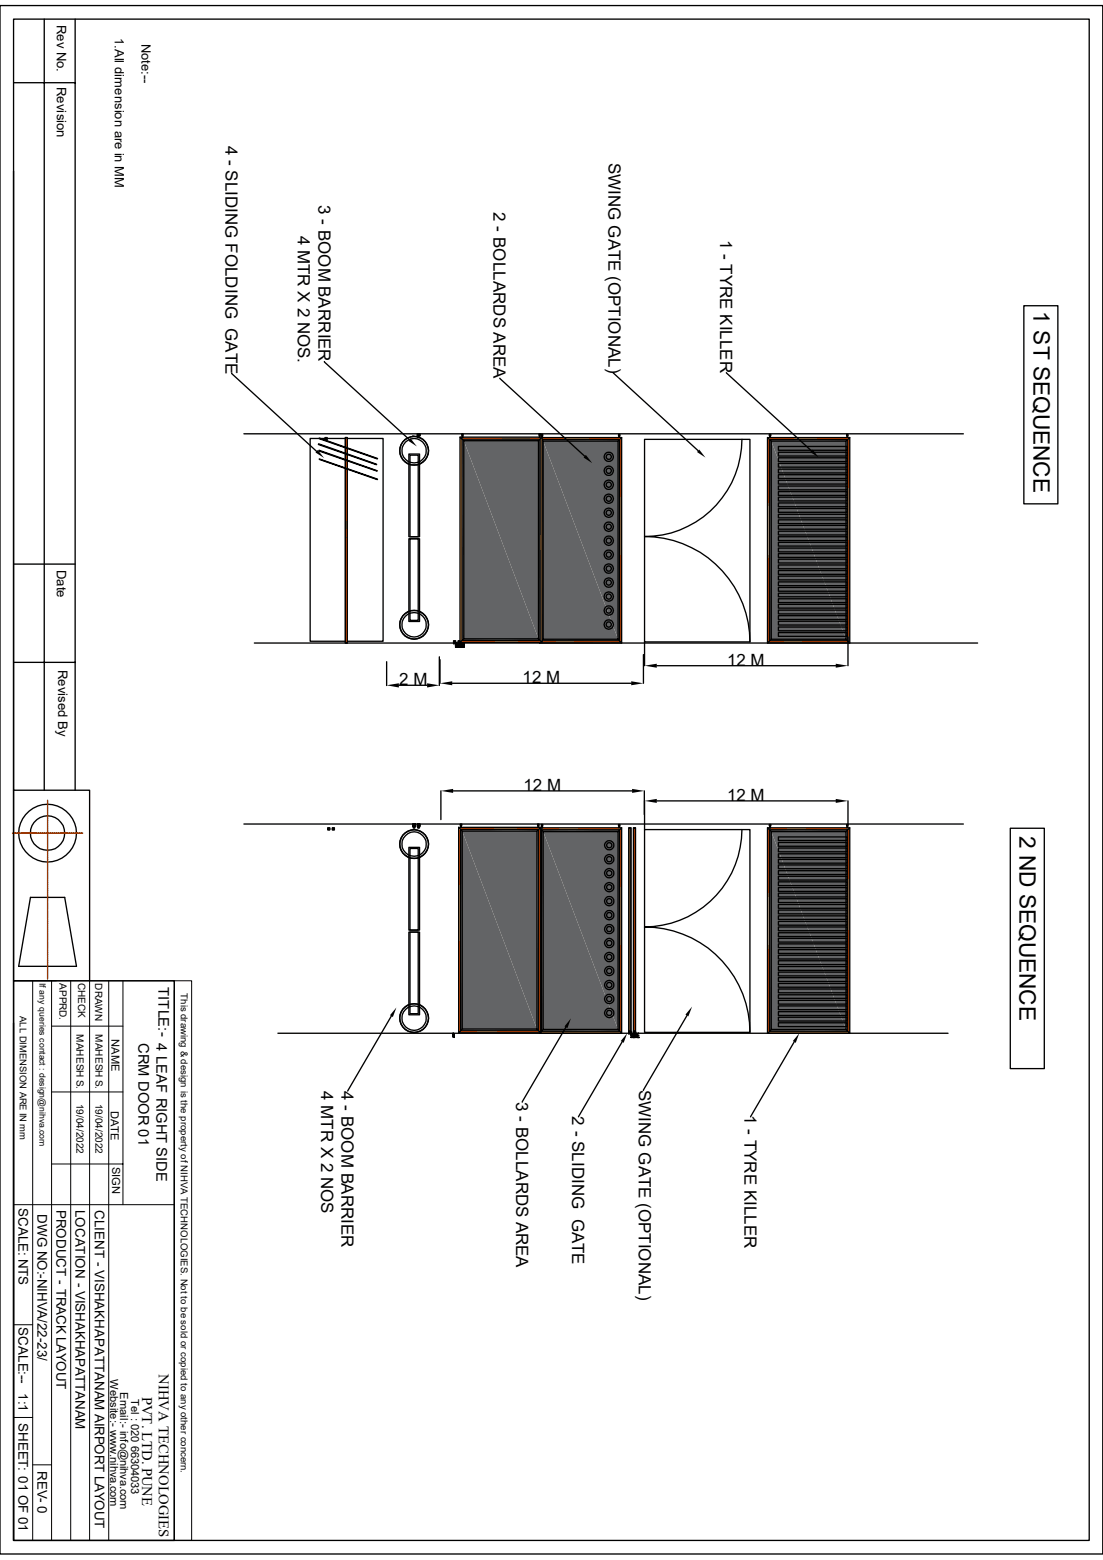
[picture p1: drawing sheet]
<svg xmlns="http://www.w3.org/2000/svg" width="210mm" height="297mm" viewBox="0 0 210 297" stroke-linecap="round" stroke-linejoin="round" font-family="sans-serif">
<path d="M161.4 122h.4v.4z" fill="#ff7f00"/>
<path d="M146.3 83.7v38.3M146.1 122.2h15.7" fill="none" stroke="#ff7f00" stroke-width=".42"/>
<path d="M146.1 83.5h15.7M161.6 83.7v38.3" fill="none" stroke="#ff7f00" stroke-width=".38"/>
<path d="M146.1 83.3h15.7v39.1h-15.7z" fill="none" stroke="#000" stroke-width=".25"/>
<path d="M161.1 121.7h.3v.3z" fill="#636466"/>
<path d="M146.6 83.8h14.8M146.7 84v37.7M146.6 121.9h14.8" fill="none" stroke="#636466" stroke-width=".3"/>
<path d="M161.2 84v37.7" fill="none" stroke="#636466" stroke-width=".34"/>
<path d="M146.6 83.7h14.8v38.3h-14.8z" fill="none" stroke="#000" stroke-width=".25"/>
<g fill="#636466">
<path d="M146.9 84h14.2v37.7z"/>
<path d="M146.9 84l14.2 37.7h-14.2z"/>
</g>
<path d="M146.1 83.3l.8 .7M146.5 82.7h.3v.2h-.3zM146.6 82.9v.4h.1v-.4M161.2 82.7h.3v.2h-.3zM161.2 82.9v.4M161.4 82.9v.4M161.8 83.3l-.7 .7M146.9 121.7l-.8 .7M161.1 121.7h-14.2v-37.7h14.2v37.7l.7 .7" fill="none" stroke="#000" stroke-width=".25"/>
<path d="M118 122h.4v.4z" fill="#ff7f00"/>
<path d="M102.7 122.2h15.7" fill="none" stroke="#ff7f00" stroke-width=".42"/>
<path d="M102.7 83.5h15.7M102.9 83.7v38.3M118.2 83.7v38.3" fill="none" stroke="#ff7f00" stroke-width=".38"/>
<path d="M102.7 83.3h15.7v39.1h-15.7z" fill="none" stroke="#000" stroke-width=".25"/>
<path d="M117.7 121.7h.3v.3z" fill="#636466"/>
<path d="M103.1 83.8h14.9M103.3 84v37.7M117.8 84v37.7M103.1 121.9h14.9" fill="none" stroke="#636466" stroke-width=".3"/>
<path d="M103.1 83.7h14.9v38.3h-14.9z" fill="none" stroke="#000" stroke-width=".25"/>
<g fill="#636466">
<path d="M103.4 84h14.3v37.7z"/>
<path d="M103.4 84l14.3 37.7h-14.3z"/>
</g>
<g fill="none" stroke="#000" stroke-width=".25">
<path d="M46.4 82.6h137M59.1 83.5h13.8v38.6h-13.8zM65.7 83.3h.4v39.1h-.4zM77.9 86.4h2v15.8h-2zM78.1 86.7h1.5v15.5h-1.5zM79.5 82.6v.4v-.4h.4v.4v-.4M79.9 83h.1M102.7 83.3l.7 .7M103.1 82.7h.2v.2h-.2zM103.1 82.9v.4h.2v-.4M117.8 82.7h.2v.2h-.2zM117.8 82.9v.4"/>
<path d="M118 82.9v.4M118.4 83.3l-.7 .7M122.7 83.7h20.1v38.5h-20.1zM48.4 122.4h137.7M103.4 121.7l-.7 .7M117.7 121.7h-14.3v-37.7h14.3v37.7l.7 .7"/>
<circle cx="78.8" cy="85.8" r="2.72"/>
<circle cx="78.8" cy="85.8" r="2.32"/>
<circle cx="78.9" cy="85.8" r="2.74"/>
</g>
<path d="M66 83.3v38.7" fill="none" stroke="#ff7f00" stroke-width=".34"/>
<path d="M65.8 83.7v38.7" fill="none" stroke="#ff7f00" stroke-width=".19"/>
<path d="M87.2 122.4h.4z" fill="#ff7f00"/>
<path d="M66 83.3v38.7" fill="none" stroke="#ff7f00" stroke-width=".34"/>
<g fill="#ff7f00">
<path d="M87.2 122h.4z"/>
<path d="M79.5 83.3h.4z"/>
<path d="M79.5 83.4l.4-.1z"/>
</g>
<path d="M66 83.7v38.7" fill="none" stroke="#ff7f00" stroke-width=".34"/>
<path d="M61.9 83.7h.4z" fill="#ff7f00"/>
<path d="M65.8 83.3h.3v39.1h-.3zM79.5 83.3h.4zM79.5 82.6h.3v.2h-.3zM79.6 82.8v.5M79.8 82.8v.5M87.2 122h.4v.4h-.4h.6v.8h-.2v-.6h-.4zM87.8 122.7h.3M87.8 122.9h.3M88.1 122.6l.1-.1v.6h-.1zM88.1 122.6h.1M88.3 123.2h-.3v-.1v.1h.3v-.6v.6h-.3" fill="none" stroke="#000" stroke-width=".25"/>
<g fill="#ff7f00">
<path d="M87.2 122h.4l-.4 .4z"/>
<path d="M87.6 122v.4h-.4z"/>
</g>
<path d="M61.9 83.3h.4v.4h-.4zM87.2 122h.4v.4h-.4z" fill="none" stroke="#000" stroke-width=".25"/>
<g fill="#ff7f00">
<path d="M61.9 83.4h.4l-.4 .3z"/>
<path d="M62.3 83.4v.3h-.4z"/>
</g>
<path d="M61.9 83.4h.4v.3h-.4zM78.6 83h.1M79.6 83.3h.2M87.5 122.8h.8M88 122.6h.1M88.2 122.4l.1 .2-.1-.2-.2 .2" fill="none" stroke="#000" stroke-width=".25"/>
<g fill="#ff7f00">
<path d="M86.4 122.4h.3z"/>
<path d="M86.4 122h.3z"/>
<path d="M71.8 87.2v.2z"/>
<path d="M60.9 83.4v.2z"/>
<path d="M60.9 83.4l10.9 3.8-10.9-3.6z"/>
<path d="M60.9 83.6l10.9 3.6v.2z"/>
<path d="M61 83.7h.4z"/>
</g>
<path d="M60.8 83.4l11.1 3.9-11.1-3.8zM86.4 122h.3v.4h-.3h.5v.8h-.2v-.6h-.3zM86.9 122.7h.3M86.9 122.9h.3M87.2 122.6h.2v.5h-.2zM87.5 122.6v.6h-.4v-.1v.1h.4v-.6" fill="none" stroke="#000" stroke-width=".25"/>
<g fill="#ff7f00">
<path d="M86.4 122h.3l-.3 .4z"/>
<path d="M86.7 122v.4h-.3z"/>
</g>
<g fill="none" stroke="#000" stroke-width=".25">
<path d="M141.3 83.7a18.5 18.5 0 0 1-18.6 18.5 20.1 20.1 0 0 1 20.1 20M148.2 85h13.1v.7h-13.1zM148.2 86.1h13.1v.7h-13.1zM148.2 87.2h13.1v.7h-13.1zM148.2 88.2h13.1v.7h-13.1zM148.2 89.3h13.1v.7h-13.1zM148.2 90.4h13.1v.7h-13.1zM148.2 91.4h13.1v.8h-13.1zM148.2 92.5h13.1v.8h-13.1zM148.2 93.6h13.1v.7h-13.1zM148.2 94.7h13.1v.7h-13.1zM148.2 95.8h13.1v.7h-13.1z"/>
<path d="M148.2 96.8h13.1v.7h-13.1zM148.2 97.9h13.1v.7h-13.1zM148.2 99h13.1v.7h-13.1zM148.2 100h13.1v.8h-13.1zM148.2 101.1h13.1v.8h-13.1zM148.2 102.2h13.1v.7h-13.1zM148.2 103.3h13.1v.7h-13.1zM148.2 104.4h13.1v.7h-13.1zM148.2 105.4h13.1v.7h-13.1zM148.2 106.5h13.1v.7h-13.1zM148.2 107.6h13.1v.7h-13.1zM148.2 108.6h13.1v.7h-13.1z"/>
<path d="M148.2 109.7h13.1v.7h-13.1zM148.2 110.8h13.1v.7h-13.1zM148.2 111.8h13.1v.8h-13.1zM148.2 112.9h13.1v.7h-13.1zM148.2 114h13.1v.7h-13.1zM148.2 115.1h13.1v.7h-13.1zM148.2 116.2h13.1v.7h-13.1zM148.2 117.2h13.1v.7h-13.1zM148.2 118.3h13.1v.7h-13.1zM148.2 119.4h13.1v.7h-13.1zM86.4 122h.3v.4h-.3zM86.7 122.8h.3"/>
<path d="M87 122.8h.4M87.1 122.6h.1M87.3 122.4l.2 .2M87.5 122.6l-.2-.2-.2 .2M148.2 120.4h13.1v.8h-13.1z"/>
</g>
<path d="M161.4 196.3h.4v.4z" fill="#ff7f00"/>
<path d="M146.1 157.8h15.7M161.6 158v38.3M146.1 196.5h15.7" fill="none" stroke="#ff7f00" stroke-width=".38"/>
<path d="M146.3 158v38.3" fill="none" stroke="#ff7f00" stroke-width=".42"/>
<path d="M146.1 157.6h15.7v39.1h-15.7z" fill="none" stroke="#000" stroke-width=".25"/>
<path d="M161.1 196h.3v.3z" fill="#636466"/>
<path d="M146.6 158.2h14.8M161.2 158.3v37.7M146.6 196.2h14.8" fill="none" stroke="#636466" stroke-width=".34"/>
<path d="M146.7 158.3v37.7" fill="none" stroke="#636466" stroke-width=".3"/>
<path d="M146.6 158h14.8v38.3h-14.8z" fill="none" stroke="#000" stroke-width=".25"/>
<g fill="#636466">
<path d="M146.9 158.3h14.2v37.7z"/>
<path d="M146.9 158.3l14.2 37.7h-14.2z"/>
</g>
<path d="M146.1 157.6l.8 .7M146.5 157h.3v.2h-.3zM146.6 157.2v.4h.1v-.4M161.2 157h.3v.2h-.3zM161.2 157.2v.4M161.4 157.2v.4M161.8 157.6l-.7 .7M146.9 196l-.8 .7M161.1 196h-14.2v-37.7h14.2v37.7l.7 .7" fill="none" stroke="#000" stroke-width=".25"/>
<path d="M118 196.3h.4v.4z" fill="#ff7f00"/>
<path d="M102.7 157.8h15.7M102.9 158v38.3M118.2 158v38.3M102.7 196.5h15.7" fill="none" stroke="#ff7f00" stroke-width=".38"/>
<path d="M102.7 157.6h15.7v39.1h-15.7z" fill="none" stroke="#000" stroke-width=".25"/>
<path d="M117.7 196h.3v.3z" fill="#636466"/>
<path d="M103.1 158.2h14.9M103.1 196.2h14.9" fill="none" stroke="#636466" stroke-width=".34"/>
<path d="M103.3 158.3v37.7M117.8 158.3v37.7" fill="none" stroke="#636466" stroke-width=".3"/>
<path d="M103.1 158h14.9v38.3h-14.9z" fill="none" stroke="#000" stroke-width=".25"/>
<g fill="#636466">
<path d="M103.4 158.3h14.3v37.7z"/>
<path d="M103.4 158.3l14.3 37.7h-14.3z"/>
</g>
<g fill="none" stroke="#000" stroke-width=".25">
<path d="M46.4 156.9h137M79.9 156.9v.4v-.4h-.4v.4v-.4M79.9 157.3h.1M102.7 157.6l.7 .7M103.1 157h.2v.2h-.2zM103.1 157.2v.4h.2v-.4M117.8 157h.2v.2h-.2zM117.8 157.2v.4M118 157.2v.4M118.4 157.6l-.7 .7M120.6 157.6h.4v39.1h-.4zM122.7 157.9h20.1v38.7h-20.1z"/>
<path d="M52.9 196.7h127.6M103.4 196l-.7 .7M117.7 196h-14.3v-37.7h14.3v37.7l.7 .7"/>
</g>
<path d="M120.8 157.6v38.7" fill="none" stroke="#ff7f00" stroke-width=".34"/>
<path d="M120.6 158v38.7" fill="none" stroke="#ff7f00" stroke-width=".19"/>
<path d="M120.6 196.7h.4z" fill="#ff7f00"/>
<path d="M120.8 157.6v38.7" fill="none" stroke="#ff7f00" stroke-width=".34"/>
<g fill="#ff7f00">
<path d="M120.6 196.3h.4z"/>
<path d="M79.5 157.6h.4z"/>
</g>
<path d="M120.8 158v38.7" fill="none" stroke="#ff7f00" stroke-width=".34"/>
<path d="M63.3 158h.3z" fill="#ff7f00"/>
<path d="M79.5 157.6h.4zM79.5 156.9h.3v.2h-.3zM79.6 157.1v.5M79.8 157.1v.5M120.6 157.6h.4v39.1h-.4zM86.2 196.8h.2v.6h-.2zM86.4 196.9v.6M86.5 196.9v.6M120.6 196.3h.4v.4h-.4h.6v.8h-.2v-.7h-.4zM121.2 197.1h.3M121.2 197.2h.3M121.7 197.5h-.3l-.1-.1v.1h.4" fill="none" stroke="#000" stroke-width=".25"/>
<g fill="#ff7f00">
<path d="M120.6 196.3h.4l-.4 .4z"/>
<path d="M120.6 196.7l.4-.4v.4z"/>
</g>
<path d="M63.3 157.6h.4v.4h-.4zM120.6 196.3h.4v.4h-.4z" fill="none" stroke="#000" stroke-width=".25"/>
<g fill="#ff7f00">
<path d="M63.3 157.6h.3l-.3 .4z"/>
<path d="M63.3 158l.3-.4v.4z"/>
</g>
<path d="M63.3 157.6h.3v.4h-.3zM78.6 156.9h.5v.4l-.1-.4h-.4v.4zM78.6 157.3h.1M79.6 157.6h.2M119.7 157.6h.4v39.1h-.4zM86.3 196.7l.2 .2M86.3 196.7l.1 .2M120.9 197.1h.8M121.5 196.7l-.2 .2 .2-.2" fill="none" stroke="#000" stroke-width=".25"/>
<path d="M119.9 157.6v38.7" fill="none" stroke="#ff7f00" stroke-width=".34"/>
<path d="M119.7 158v38.7" fill="none" stroke="#ff7f00" stroke-width=".19"/>
<path d="M119.8 196.7h.3z" fill="#ff7f00"/>
<path d="M119.9 157.6v38.7" fill="none" stroke="#ff7f00" stroke-width=".34"/>
<g fill="#ff7f00">
<path d="M119.8 196.3h.3z"/>
<path d="M78.7 157.6h.3z"/>
</g>
<path d="M119.9 158v38.7" fill="none" stroke="#ff7f00" stroke-width=".34"/>
<path d="M62.4 158h.4z" fill="#ff7f00"/>
<g fill="none" stroke="#000" stroke-width=".25">
<path d="M78.7 157.6h.3zM78.7 156.9h.3v.2h-.3zM78.7 157.1v.5M78.9 157.1v.5M119.8 157.6h.3v39.1h-.3zM119.7 196.3h.4v.4h-.4h.6v.8h-.2v-.7h-.4zM120.3 197.1h.3M120.3 197.2h.3M120.5 197.4h.1M120.6 196.8h.1v.6M120.6 197.4h.1M120.6 196.8v.6"/>
<path d="M120.9 196.8v.7h-.4v-.1v.1h.3v-.6"/>
</g>
<g fill="#ff7f00">
<path d="M119.8 196.3h.3l-.3 .4z"/>
<path d="M119.8 196.7l.3-.4v.4z"/>
</g>
<path d="M62.4 157.6h.4v.4h-.4zM119.8 196.3h.3v.4h-.3z" fill="none" stroke="#000" stroke-width=".25"/>
<g fill="#ff7f00">
<path d="M62.4 157.6h.4l-.4 .4z"/>
<path d="M62.4 158l.4-.4v.4z"/>
</g>
<g fill="none" stroke="#000" stroke-width=".25">
<path d="M44.1 71l16.2 14.9M61.8 68.8l16.2 14.9M95.2 72l16.1 14.9M116.8 71l16.1 14.8M138.3 71l16.2 14.8M62.4 157.6h.4v.4h-.4zM78.7 157.6h.2M141.3 157.9a18.6 18.6 0 0 1-18.6 18.6 20 20 0 0 1 20.1 20.1M148.2 159.3h13.1v.7h-13.1zM148.2 160.4h13.1v.7h-13.1zM148.2 161.5h13.1v.7h-13.1zM148.2 162.6h13.1v.7h-13.1z"/>
<path d="M148.2 163.6h13.1v.7h-13.1zM148.2 164.7h13.1v.7h-13.1zM148.2 165.8h13.1v.7h-13.1zM148.2 166.8h13.1v.8h-13.1zM148.2 167.9h13.1v.7h-13.1zM148.2 169h13.1v.7h-13.1zM148.2 170.1h13.1v.7h-13.1zM148.2 171.1h13.1v.7h-13.1zM148.2 172.2h13.1v.7h-13.1zM148.2 173.3h13.1v.7h-13.1zM148.2 174.4h13.1v.6h-13.1zM148.2 175.4h13.1v.7h-13.1z"/>
<path d="M148.2 176.5h13.1v.7h-13.1zM148.2 177.6h13.1v.7h-13.1zM148.2 178.6h13.1v.8h-13.1zM148.2 179.7h13.1v.7h-13.1zM74.5 193.5l-8.3 14.2M107.7 195.6l-8.3 14.2M118.4 198.4l-8.2 14.2M120.1 197.1h.7M120.6 196.7l.2 .2M120.9 196.9l-.3-.2-.1 .2M130.8 193.3l-8.3 14.3M148.2 180.8h13.1v.7h-13.1z"/>
<path d="M148.2 181.9h13.1v.7h-13.1zM148.2 182.9h13.1v.7h-13.1zM148.2 184h13.1v.7h-13.1zM148.2 185.1h13.1v.7h-13.1zM148.2 186.1h13.1v.8h-13.1zM148.2 187.2h13.1v.8h-13.1zM148.2 188.3h13.1v.7h-13.1zM148.2 189.4h13.1v.7h-13.1zM148.2 190.5h13.1v.7h-13.1zM148.2 191.5h13.1v.7h-13.1zM148.2 192.6h13.1v.7h-13.1zM148.2 193.7h13.1v.7h-13.1z"/>
<path d="M148.2 194.7h13.1v.8h-13.1zM151.2 198.4l-8.3 14.2"/>
</g>
<path d="M60.5 85.7l1.2 1.5-1.6-1.1zM78.2 83.5l1.2 1.5-1.6-1.1zM111.5 86.6l1.3 1.6-1.7-1.1zM133.1 85.6l1.2 1.5-1.6-1zM154.7 85.6l1.2 1.5-1.6-1zM75.5 191.8l-.7 1.8-.5-.3zM108.7 193.9l-.7 1.8-.5-.3zM119.4 196.7l-.7 1.8-.5-.3zM131.8 191.6l-.7 1.9-.6-.3zM152.2 196.7l-.7 1.8-.5-.3z" fill="#000"/>
<g fill="#ff7f00">
<path d="M71.7 88.3v.2z"/>
<path d="M60.7 84.5v.2z"/>
<path d="M60.7 84.5l11 3.8-11-3.6z"/>
<path d="M60.7 84.7l11 3.6v.2z"/>
</g>
<path d="M60.7 84.5l11 3.9-11.1-3.8z" fill="none" stroke="#000" stroke-width=".25"/>
<g fill="#ff7f00">
<path d="M71.8 89.6v.1z"/>
<path d="M60.9 85.8l-.1 .1z"/>
<path d="M60.9 85.8l10.9 3.8-10.9-3.7z"/>
<path d="M60.9 85.9l10.9 3.7v.1z"/>
</g>
<path d="M60.7 85.7l11.1 4-11.1-3.8z" fill="none" stroke="#000" stroke-width=".25"/>
<g fill="#ff7f00">
<path d="M60.9 87.4l10.9 3.8z"/>
<path d="M60.9 87.5l10.9 3.8z"/>
</g>
<g fill="none" stroke="#000" stroke-width=".25">
<path d="M194.9 58.2h6.5v37.7h-6.5zM60.8 87.4l11.1 3.8zM83.8 125.6v4.5M86.1 130.1h34.1M122.5 124.6v5.5M122.7 122.2v4.5M125.1 126.7h34M161.5 121.3v5.4M83.9 150.6v5.4M86.3 150.6h34.1M122.7 150.6v4.5M122.7 152.5v5.4"/>
<path d="M125.1 152.5h34M161.5 152.5v4.5M192.4 157.7h6.4v45.8h-6.4z"/>
</g>
<path d="M83.8 130.1l2.3-.4v.8zM120.2 129.7l2.3 .4-2.3 .4zM122.7 126.7l2.4-.3v.7zM159.1 126.4l2.4 .3-2.4 .4zM83.9 150.6l2.4-.4v.8zM120.4 150.2l2.3 .4-2.3 .4zM122.7 152.5l2.4-.4v.8zM159.1 152.1l2.4 .4-2.4 .4z" fill="#000"/>
<path d="M102.8 121.9h.4v.4z" fill="#ff7f00"/>
<path d="M87.6 83.4h15.6M87.8 83.6v38.3M103 83.6v38.3M87.6 122.1h15.6" fill="none" stroke="#ff7f00" stroke-width=".38"/>
<path d="M87.6 83.2h15.6v39.1h-15.6z" fill="none" stroke="#000" stroke-width=".25"/>
<path d="M102.5 121.6h.3v.3z" fill="#636466"/>
<path d="M88 83.8h14.8M102.7 83.9v37.7M88 121.8h14.8" fill="none" stroke="#636466" stroke-width=".3"/>
<path d="M88.1 83.9v37.7" fill="none" stroke="#636466" stroke-width=".34"/>
<path d="M88 83.6h14.8v38.3h-14.8z" fill="none" stroke="#000" stroke-width=".25"/>
<g fill="#636466">
<path d="M88.3 83.9h14.2v37.7z"/>
<path d="M88.3 83.9l14.2 37.7h-14.2z"/>
</g>
<path d="M87.6 83.2l.7 .7M87.9 82.6h.3v.2h-.3zM88 82.8v.4h.1v-.4M102.6 82.6h.3v.2h-.3zM102.7 82.8v.4M102.8 82.8v.4M103.2 83.2l-.7 .7M73.6 126v4.5M75.9 130.5h5.4M83.7 125.1v5.4M88.3 121.6l-.7 .7M102.5 121.6h-14.2v-37.7h14.2v37.7l.7 .7" fill="none" stroke="#000" stroke-width=".25"/>
<path d="M73.6 130.5l2.3-.4v.8zM81.3 130.1l2.4 .4-2.4 .4z" fill="#000"/>
<path d="M102.6 196.3h.4v.3z" fill="#ff7f00"/>
<path d="M87.3 157.7h15.7M87.5 157.9v38.4M102.8 157.9v38.4M87.3 196.4h15.7" fill="none" stroke="#ff7f00" stroke-width=".38"/>
<path d="M87.3 157.5h15.7v39.1h-15.7z" fill="none" stroke="#000" stroke-width=".25"/>
<path d="M102.2 195.9h.4v.4z" fill="#636466"/>
<path d="M87.7 158.1h14.9M102.4 158.2v37.7M87.7 196.1h14.9" fill="none" stroke="#636466" stroke-width=".34"/>
<path d="M87.9 158.2v37.7" fill="none" stroke="#636466" stroke-width=".3"/>
<path d="M87.7 157.9h14.9v38.4h-14.9z" fill="none" stroke="#000" stroke-width=".25"/>
<g fill="#636466">
<path d="M88 158.2h14.2v37.7z"/>
<path d="M88 158.2l14.2 37.7h-14.2z"/>
</g>
<g fill="none" stroke="#000" stroke-width=".25">
<path d="M0 1.1h210v294.8h-210zM2.6 3.6h204.8v289.7h-204.8zM2.6 15.7h11.7M8.4 3.6v146.9M14.3 3.6v146.9M2.6 32.6v117.9h14.5v36.2M2.6 107.4h11.7M77.9 102.6h2v15.7h-2zM78.1 102.6h1.5v15.5h-1.5zM2.6 126.1h11.7M2.6 150.5v36.2M87.3 157.5l.7 .7"/>
<path d="M87.6 156.9h.3v.2h-.3zM87.7 157.1v.4h.1v-.4M102.4 156.9h.2v.2h-.2zM102.4 157.1v.4M102.6 157.1v.4M103 157.5l-.8 .7M5.8 170.9h6.5l2.3 13.1h-11zM77.9 161.3h2v15.8h-2zM77.9 177.5h2v15.7h-2zM78.1 161.5h1.5v15.6h-1.5zM78.1 177.5h1.5v15.5h-1.5zM2.6 186.7h30.6v106.6h-30.6z"/>
<path d="M2.6 194.8v98.5M88 195.9l-.7 .7M102.2 195.9h-14.2v-37.7h14.2v37.7l.8 .7"/>
<circle cx="115.9" cy="97.6" r=".89"/>
<circle cx="115.9" cy="92.3" r=".89"/>
<circle cx="115.9" cy="95" r=".89"/>
<circle cx="115.9" cy="87" r=".87"/>
<circle cx="115.9" cy="92.3" r=".5"/>
<circle cx="115.9" cy="97.6" r=".5"/>
<circle cx="115.9" cy="89.6" r=".5"/>
<circle cx="115.9" cy="95" r=".5"/>
<circle cx="115.9" cy="87" r=".48"/>
<circle cx="115.9" cy="89.6" r=".88"/>
<circle cx="78.8" cy="119" r="2.72"/>
<circle cx="78.8" cy="119" r="2.75"/>
<circle cx="78.8" cy="119" r="2.33"/>
<circle cx="115.9" cy="110.9" r=".89"/>
<circle cx="115.9" cy="103" r=".89"/>
<circle cx="115.9" cy="108.2" r=".89"/>
<circle cx="115.9" cy="113.6" r=".89"/>
<circle cx="115.9" cy="100.3" r=".89"/>
<circle cx="115.9" cy="116.2" r=".89"/>
<circle cx="115.9" cy="118.9" r=".89"/>
<circle cx="115.9" cy="105.6" r=".48"/>
<circle cx="115.9" cy="100.3" r=".5"/>
<circle cx="115.9" cy="110.9" r=".5"/>
<circle cx="115.9" cy="102.9" r=".48"/>
<circle cx="115.9" cy="108.3" r=".5"/>
<circle cx="115.9" cy="113.6" r=".5"/>
<circle cx="115.9" cy="116.3" r=".5"/>
<circle cx="115.9" cy="118.9" r=".5"/>
<circle cx="115.9" cy="105.6" r=".88"/>
<circle cx="9.1" cy="158.6" r="5.5"/>
<circle cx="9.1" cy="158.6" r="3.3"/>
<circle cx="78.8" cy="160.7" r="2.71"/>
<circle cx="78.8" cy="160.7" r="2.32"/>
<circle cx="78.9" cy="160.7" r="2.74"/>
<circle cx="116" cy="179.5" r=".51"/>
<circle cx="116" cy="160.9" r=".5"/>
<circle cx="116" cy="163.6" r=".51"/>
<circle cx="116" cy="168.9" r=".51"/>
<circle cx="116" cy="176.9" r=".5"/>
<circle cx="116" cy="166.2" r=".51"/>
<circle cx="116" cy="171.6" r=".51"/>
<circle cx="116" cy="174.2" r=".51"/>
<circle cx="116" cy="174.2" r=".89"/>
<circle cx="116" cy="163.6" r=".89"/>
<circle cx="116" cy="168.9" r=".89"/>
<circle cx="116" cy="171.6" r=".89"/>
<circle cx="116" cy="166.2" r=".89"/>
<circle cx="116" cy="176.9" r=".87"/>
<circle cx="116" cy="160.9" r=".88"/>
<circle cx="116" cy="179.5" r=".88"/>
<circle cx="78.8" cy="193.8" r="2.72"/>
<circle cx="78.8" cy="193.8" r="2.75"/>
<circle cx="78.8" cy="193.8" r="2.33"/>
<circle cx="116" cy="182.2" r=".51"/>
<circle cx="116" cy="184.9" r=".51"/>
<circle cx="116" cy="187.5" r=".51"/>
<circle cx="116" cy="190.2" r=".51"/>
<circle cx="116" cy="192.8" r=".5"/>
<circle cx="116" cy="192.9" r=".89"/>
<circle cx="116" cy="187.5" r=".89"/>
<circle cx="116" cy="182.2" r=".89"/>
<circle cx="116" cy="184.9" r=".89"/>
<circle cx="116" cy="190.2" r=".89"/>
</g>
<g fill="none" stroke="#000" stroke-width=".19">
<path d="M2.6 186.7h30.6M6.2 186.7v106.6M9.8 195.4h13.6M9.8 186.7v106.6M13.5 186.7v106.6M17.1 186.7v106.6M20.7 186.7v106.6M23.4 186.7v42.7M33.2 186.7h3.3v106.6h-3.3zM33.2 188.6v104.7M9.8 207.9h13.6M2.6 229.4h30.6"/>
<path d="M9.8 221.6h13.6M2.6 252.2h3.6M2.6 269.9h3.6M6.2 278.9h3.6"/>
</g>
<g fill="none" stroke="#f00" stroke-width=".25">
<path d="M2.4 158.6h.1M2.6 158.6h1.2M3.9 158.6h.2M4.1 158.6h1.5M5.7 158.6h2.4M8.2 158.6h1.5M9.1 152.4v1.1M9.1 153.6v1.5M9.1 155.2v.2M9.1 155.4v1.2M9.1 156.7v.2M9.1 157v1.5"/>
<path d="M9.1 158.6v2.4M9.7 158.6h.2M10 158.6h1.2M11.3 158.6h.2M11.6 158.6h1.5M13.2 158.6h2.3M15.6 158.6h.1M9.1 161v1.5M9.1 162.6v.2M9.1 162.9v1.2M9.1 164.2v.2M9.1 164.5v1.4"/>
<path d="M9.1 166v1.5M9.1 167.6v2.4M9.1 170.1v1.4M9.1 171.6v.2M9.1 171.9v1.2M9.1 173.2v.2M9.1 173.5v1.5M9.1 175v2.4M9.1 177.5v1.5M9.1 179.1v.2M9.1 179.4v1.2M9.1 180.6v.2"/>
<path d="M9.1 180.9v1.2M9.1 182.2v.2M9.1 182.5v1.5M9.1 184.1v2.3"/>
</g>
<g font-size="4.3">
<text x="196.8" y="59.3" transform="rotate(90 196.8 59.3)">1 ST SEQUENCE</text>
<text x="194.1" y="159.1" transform="rotate(90 194.1 159.1)">2 ND SEQUENCE</text>
</g>
<g font-size="3.2">
<text x="42.9" y="27.7" transform="rotate(90 42.9 27.7)">4 - SLIDING FOLDING GATE</text>
<text x="115.9" y="31" transform="rotate(90 115.9 31)">SWING GATE (OPTIONAL)</text>
<text x="60.6" y="39" transform="rotate(90 60.6 39)">3 - BOOM BARRIER</text>
<text x="94" y="40.3" transform="rotate(90 94 40.3)">2 - BOLLARDS AREA</text>
<text x="56.7" y="44.9" transform="rotate(90 56.7 44.9)">4 MTR X 2 NOS.</text>
<text x="137.1" y="45.6" transform="rotate(90 137.1 45.6)">1 - TYRE KILLER</text>
<text x="76" y="130.5">2 M</text>
<text x="99.5" y="130.1">12 M</text>
<text x="138.4" y="126.7">12 M</text>
<text x="99.7" y="150.6">12 M</text>
<text x="138.4" y="152.5">12 M</text>
<text x="61.1" y="207.7" transform="rotate(90 61.1 207.7)">4 MTR X 2 NOS</text>
<text x="65" y="207.7" transform="rotate(90 65 207.7)">4 - BOOM BARRIER</text>
<text x="98.3" y="209.7" transform="rotate(90 98.3 209.7)">3 - BOLLARDS AREA</text>
<text x="121.6" y="207.5" transform="rotate(90 121.6 207.5)">SWING GATE (OPTIONAL)</text>
<text x="109" y="212.6" transform="rotate(90 109 212.6)">2 - SLIDING GATE</text>
<text x="141.7" y="212.3" transform="rotate(90 141.7 212.3)">1 - TYRE KILLER</text>
</g>
<g font-size="2.8">
<text x="30.2" y="188" transform="rotate(90 30.2 188)">TITLE:- 4 LEAF RIGHT SIDE</text>
<text x="26.4" y="198.6" transform="rotate(90 26.4 198.6)">CRM DOOR 01</text>
<text x="30.3" y="261.6" transform="rotate(90 30.3 261.6)">NIHVA TECHNOLOGIES</text>
<text x="27.1" y="265.9" transform="rotate(90 27.1 265.9)">PVT. LTD. PUNE</text>
</g>
<g font-size="2.5">
<text x="10.8" y="4.7" transform="rotate(90 10.8 4.7)">Rev No.</text>
<text x="21.9" y="7.2" transform="rotate(90 21.9 7.2)">1.All dimension are in MM</text>
<text x="27" y="8.3" transform="rotate(90 27 8.3)">Note:--</text>
<text x="10.8" y="16.6" transform="rotate(90 10.8 16.6)">Revision</text>
<text x="10.8" y="108.5" transform="rotate(90 10.8 108.5)">Date</text>
<text x="11" y="127.5" transform="rotate(90 11 127.5)">Revised By</text>
<text x="3.5" y="230" transform="rotate(90 3.5 230)">SCALE: NTS</text>
<text x="7.2" y="231.2" transform="rotate(90 7.2 231.2)">DWG NO:-NIHVA/22-23/</text>
<text x="10.8" y="230.3" transform="rotate(90 10.8 230.3)">PRODUCT - TRACK LAYOUT</text>
<text x="14.4" y="230.3" transform="rotate(90 14.4 230.3)">LOCATION - VISHAKHAPATTANAM</text>
<text x="18" y="230.4" transform="rotate(90 18 230.4)">CLIENT - VISHAKHAPATTANAM AIRPORT LAYOUT</text>
<text x="3.5" y="252.7" transform="rotate(90 3.5 252.7)">SCALE:--</text>
<text x="3.5" y="265.3" transform="rotate(90 3.5 265.3)">1:1</text>
<text x="3.5" y="271" transform="rotate(90 3.5 271)">SHEET: 01 OF 01</text>
<text x="7.2" y="280" transform="rotate(90 7.2 280)">REV- 0</text>
</g>
<g font-size="2.1">
<text x="21.3" y="197.9" transform="rotate(90 21.3 197.9)">NAME</text>
<text x="21.1" y="211.5" transform="rotate(90 21.1 211.5)">DATE</text>
<text x="21.3" y="222.1" transform="rotate(90 21.3 222.1)">SIGN</text>
<text x="21" y="262.6" transform="rotate(90 21 262.6)">Website:- www.nihva.com</text>
<text x="22.9" y="265" transform="rotate(90 22.9 265)">Email:- info@nihva.com</text>
<text x="25" y="266.3" transform="rotate(90 25 266.3)">Tel : 020 66304033</text>
</g>
<g font-size="1.9">
<text x="11.3" y="187.2" transform="rotate(90 11.3 187.2)">APPRD.</text>
<text x="14.9" y="187.1" transform="rotate(90 14.9 187.1)">CHECK</text>
<text x="18.1" y="187.2" transform="rotate(90 18.1 187.2)">DRAWN</text>
<text x="14.6" y="196.9" transform="rotate(90 14.6 196.9)">MAHESH S.</text>
<text x="18.2" y="196.9" transform="rotate(90 18.2 196.9)">MAHESH S.</text>
<text x="14.6" y="210.1" transform="rotate(90 14.6 210.1)">19/04/2022</text>
<text x="18.2" y="210.1" transform="rotate(90 18.2 210.1)">19/04/2022</text>
</g>
<g font-size="1.8">
<text x="34.5" y="189.1" transform="rotate(90 34.5 189.1)">This drawing &amp; design is the property of NIHVA TECHNOLOGIES. Not to be sold or copied to any other concern.</text>
<text x="3.8" y="193.4" transform="rotate(90 3.8 193.4)">ALL DIMENSION ARE IN mm</text>
</g>
<text font-size="1.7" x="7.5" y="187.2" transform="rotate(90 7.5 187.2)">If any queries contact : design@nihva.com</text>
</svg>
